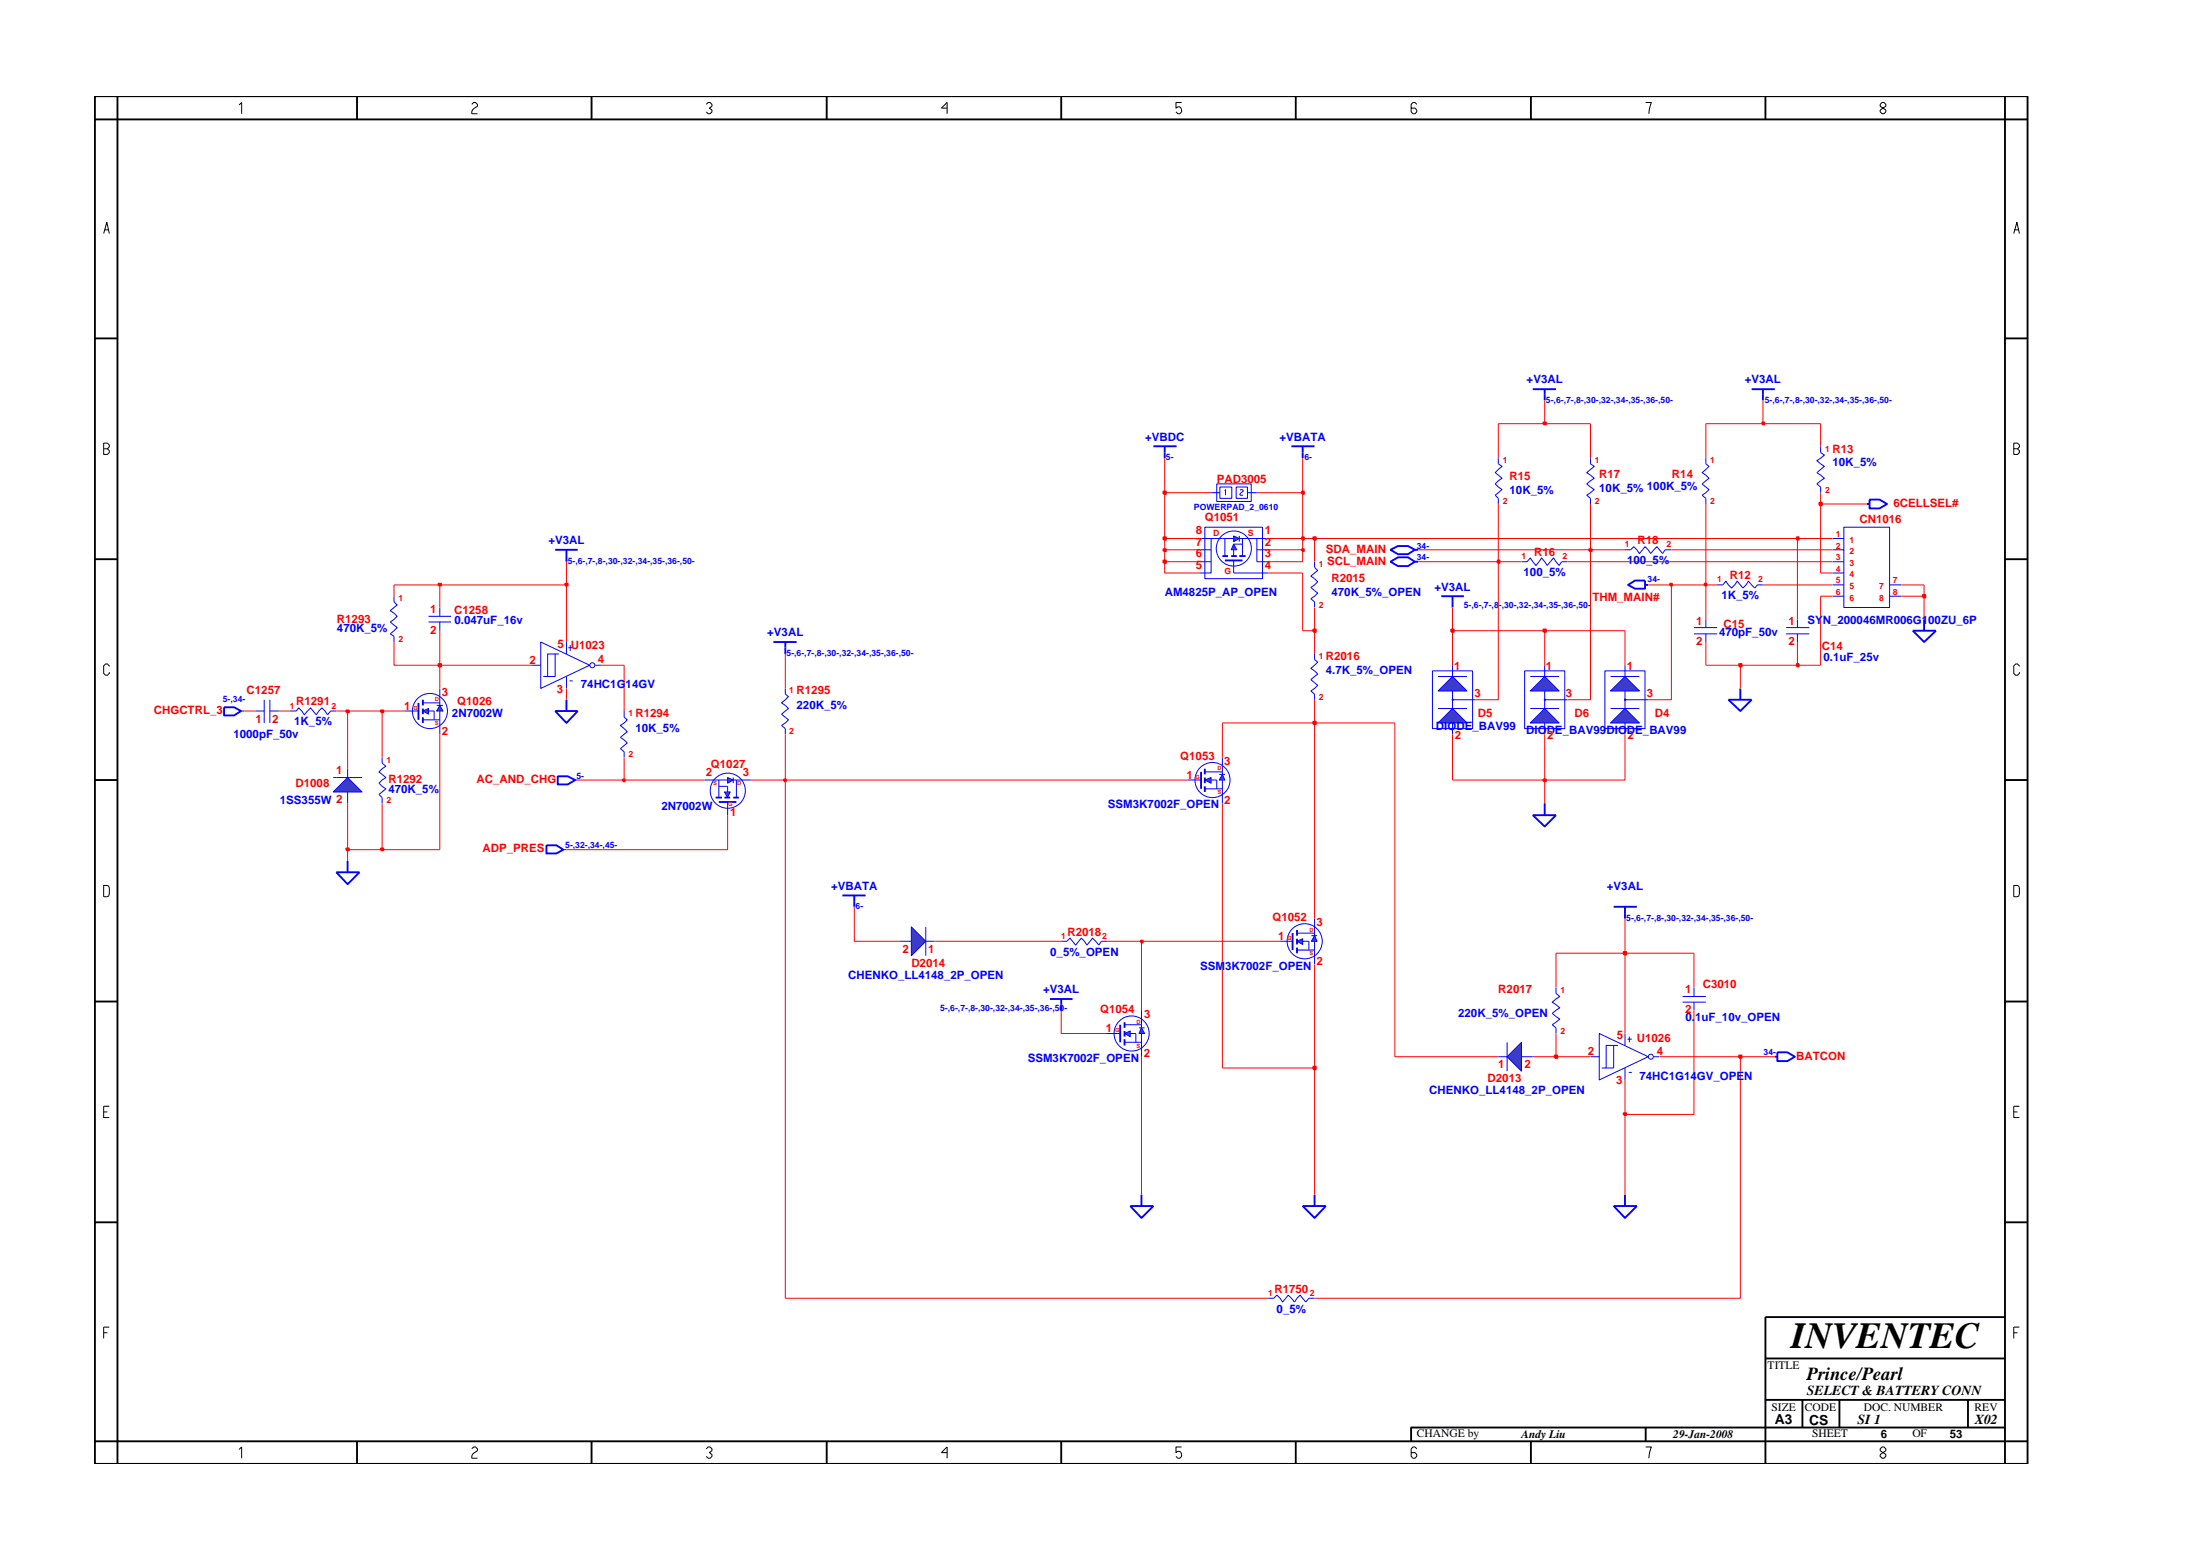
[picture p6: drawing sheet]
<svg xmlns="http://www.w3.org/2000/svg" width="297mm" height="210mm" viewBox="0 0 297 210" stroke-linecap="round" stroke-linejoin="round" font-family="sans-serif">
<path d="M247.4 74.2h1.5M247.4 77.3h1.5M247.4 72.7h1.5M247.4 75.8h1.5M247.4 78.9h1.5M248.9 71.1h6.2v10.9h-6.2zM255.1 78.9h1.6M247.4 80.5h1.5M255.1 80.5h1.6M98.2 108.2v1.8M171.2 175.2h.8l.4-.4 .8 .9 .7-.9 .9 .9 .7-.9 .8 .9 .4-.5h.8" fill="none" stroke="#00f" stroke-width=".14"/>
<path d="M207 52.5h3.1M208.6 52.5v1.5M155.7 60.2h3.2M157.3 60.2v1.6M252.1 68h.3M252.4 67.4h1.4l1 .6-1 .6h-1.4zM194.6 80.5h3M196.1 80.5v1.5M97.1 108.2h2.3" fill="none" stroke="#00f" stroke-width=".25"/>
<path d="M98.2 104.9l.8 .4-.8 .4z" fill="#3c3cc8"/>
<path d="M98.2 104.9l.8 .4-.8 .4zM99 104.9v.8" fill="none" stroke="#00f" stroke-width=".14"/>
<path d="M97.8 106.9h.8l-.4 .7z" fill="#3c3cc8"/>
<g fill="none" stroke="#00f" stroke-width=".14">
<path d="M230.3 61.8v.8l.4 .3-.9 .9 .9 .7-.9 .8 .9 .8-.9 .7 .5 .5v.7M45 104.9h3.9M46.9 103.7v1.2M46.9 106.9v1.5M77.7 105.3h.3M95.1 105.3h3.1M97.1 106.1h1.1v.8M97.1 105.3v2.3M97.8 106.9h.8l-.4 .7zM99 105.3h2.4M99.4 105.3v2.3"/>
<circle cx="98.3" cy="106.7" r="2.37"/>
</g>
<path d="M75.3 104.8h1.4l1 .5-1 .6h-1.4zM96.6 107.6h.9M97.8 107.6h.8M99 107.6h.8" fill="none" stroke="#00f" stroke-width=".25"/>
<path d="M45 106.9l1.9-2 2 2z" fill="#3c3cc8"/>
<path d="M166.6 75.6v1.7M245.8 60.2v.9l.5 .3-1 .8 1 .7-1 .9 1 .7-1 .8 .5 .4v.8M32.5 96h.5M39.1 96h.9l.3-.5 .8 1 .8-1 .8 1 .8-1 .7 1 .4-.5h.8M228.7 85.5h3.1M228.7 84.7h3.1M230.3 83.6v1.1M230.3 85.5v1.1M45 106.9l1.9-2 2 2z" fill="none" stroke="#00f" stroke-width=".14"/>
<path d="M165.4 75.6h2.4M30.3 95.4h1.3l.9 .6-.9 .5h-1.3z" fill="none" stroke="#00f" stroke-width=".25"/>
<path d="M166.6 72.3l.7 .4-.7 .4z" fill="#3c3cc8"/>
<path d="M166.6 72.3l.7 .4-.7 .4zM167.3 72.3v.8" fill="none" stroke="#00f" stroke-width=".14"/>
<path d="M166.6 73.4l.4 .8h-.8z" fill="#3c3cc8"/>
<g fill="none" stroke="#00f" stroke-width=".14">
<path d="M161.9 74.2h1.6M161.9 75.8h1.6M161.9 72.7h4.7M162.7 71.1h7.8v7h-7.8zM163.5 72.7v4.6h-1.6M165.4 72.7v2.3M166.6 73.4h1.2M166.6 73.4l.4 .8h-.8zM166.6 74.2v.8M166.6 77.3h4.6M167.3 72.7h3.9M167.8 72.7v2.3"/>
<path d="M169.7 72.7v3.1h1.5M169.7 74.2h1.5M177.5 75.8v.8l.4 .4-.9 .8 .9 .7-.9 .8 .9 .7-.9 .8 .5 .4v.8M177.5 88.3v.7l.4 .4-.9 .8 .9 .8-.9 .7 .9 .8-.9 .7 .5 .5v.7M210.1 133.3v.8l.5 .4-1 .7 1 .8-1 .8 1 .7-1 .8 .5 .4v.8M215.9 139.5l6.6 3.1-6.6 3.1zM219.4 139.5v1.6M220 139.9v.8M227.2 134.5h3.1M227.2 135.2h3.1M228.7 133.3v1.2M228.7 135.2v1.1"/>
<path d="M202.3 142.6h1.2M203.5 140.7v3.9M205.4 142.6h1.6M214.7 142.6h1.2M217.9 141.1v3h-1M218.5 141.1h-1.6v3h-.6M219.4 144.1v1.6M219.7 140.2h.6M219.9 144.7h.4M223.3 142.6h.8"/>
<circle cx="166.6" cy="74" r="2.37"/>
<circle cx="222.9" cy="142.6" r=".34"/>
</g>
<path d="M165 75h.8M166.2 75h.8M167.3 75h.9" fill="none" stroke="#00f" stroke-width=".25"/>
<path d="M205.4 140.7v3.9l-1.9-2z" fill="#3c3cc8"/>
<path d="M172.8 127h1.7M205.4 140.7v3.9l-1.9-2z" fill="none" stroke="#00f" stroke-width=".14"/>
<path d="M174.5 125.9v2.3M217.9 122.4h3.1M219.4 122.4v1.6" fill="none" stroke="#00f" stroke-width=".25"/>
<path d="M177.5 126.3l.3 .7h-.7z" fill="#3c3cc8"/>
<path d="M177.1 126.3h.7M177.5 126.3l.3 .7h-.7z" fill="none" stroke="#00f" stroke-width=".14"/>
<path d="M175.1 127l.8-.3v.8z" fill="#3c3cc8"/>
<g fill="none" stroke="#00f" stroke-width=".14">
<path d="M160.4 105.3h1.8M175.1 127l.8-.3v.8zM175.1 128.2h2.4M175.1 125.9h2.4M175.9 127h.8v1.2M177.5 124v2.3M177.5 127v3.2"/>
<circle cx="176.2" cy="127" r="2.37"/>
</g>
<path d="M162.2 104.2v2.3M175.1 125.5v.8M175.1 126.7v.8M175.1 127.9v.7" fill="none" stroke="#00f" stroke-width=".25"/>
<path d="M165 104.5l.4 .8h-.8z" fill="#3c3cc8"/>
<path d="M164.6 104.5h.8M165 104.5l.4 .8h-.8z" fill="none" stroke="#00f" stroke-width=".14"/>
<path d="M162.7 105.3l.8-.4v.8z" fill="#3c3cc8"/>
<g fill="none" stroke="#00f" stroke-width=".14">
<path d="M162.7 105.3l.8-.4v.8zM162.7 106.5h2.3M162.7 104.2h2.3M163.5 105.3h.8v1.2M165 102.2v2.3M165 105.3v3.1M149.5 139.5h1.7"/>
<circle cx="163.7" cy="105.3" r="2.37"/>
</g>
<path d="M162.7 103.7v.8M162.7 104.9v.8M162.7 106.1v.8M151.2 138.3v2.4" fill="none" stroke="#00f" stroke-width=".25"/>
<path d="M154.1 138.7l.4 .8h-.7z" fill="#3c3cc8"/>
<path d="M153.8 138.7h.7M154.1 138.7l.4 .8h-.7z" fill="none" stroke="#00f" stroke-width=".14"/>
<path d="M151.8 139.5l.8-.4v.8z" fill="#3c3cc8"/>
<g fill="none" stroke="#00f" stroke-width=".14">
<path d="M121.5 127h1.5M125 125.1v3.9M125 127h1.2M143.3 127h.7l.5-.4 .7 .9 .8-.9 .8 .9 .7-.9 .9 .9 .3-.5h.8M151.8 139.5l.8-.4v.8zM151.8 138.3h2.3M152.6 139.5h.8v1.2M154.1 136.3v2.4M154.1 139.5v3.1M151.8 140.7h2.3"/>
<circle cx="152.8" cy="139.5" r="2.37"/>
</g>
<path d="M151.8 138v.7M151.8 139.1v.8M151.8 140.2v.9" fill="none" stroke="#00f" stroke-width=".25"/>
<path d="M123 125.1l2 1.9-2 2z" fill="#3c3cc8"/>
<path d="M163.5 66.5h1.2M164.3 65.3h4.6v2.4h-4.6zM164.7 65.7h1.6v1.6h-1.6zM165.4 66.2l.1-.1v.7M166.9 65.7h1.5v1.6h-1.5zM167.4 66.2l.2-.1 .2 .1v.1l-.4 .4v.1h.4M168.4 66.5h1.3M231.8 78.9h.8l.4-.5 .8 1 .8-1 .7 1 .8-1 .8 1 .4-.5h.7M106 92.9v.8l.5 .3-1 .9 1 .7-1 .8 1 .7-1 .8 .5 .4v.8M51.6 102.2v.8l.5 .4-.9 .8 .9 .7-.9 .8 .9 .8-.9 .7 .4 .4v.8M123 125.1l2 1.9-2 2z" fill="none" stroke="#00f" stroke-width=".14"/>
<g fill="none" stroke="#00f" stroke-width=".25">
<path d="M236.5 52.5h3.1M238 52.5v1.5M75 74.2h3M76.5 74.2v1.6M113.7 120.8h3.2M115.3 120.8v1.6M141.8 134.8h3M143.3 134.8v1.5M152.6 162.8h3.1l-1.6 1.6zM154.1 161.2v1.6M175.9 162.8h3.1l-1.5 1.6zM177.5 161.2v1.6"/>
<path d="M217.9 162.8h3.1l-1.6 1.6zM219.4 161.2v1.6"/>
</g>
<path d="M219.4 91.3l1.9 1.9h-3.8z" fill="#3c3cc8"/>
<path d="M217.5 91.3h3.8M219.4 91.3l1.9 1.9h-3.8zM219.4 89.8v1.5M219.4 93.2v1.2" fill="none" stroke="#00f" stroke-width=".14"/>
<path d="M219.4 95.6l1.9 2h-3.8z" fill="#3c3cc8"/>
<path d="M216.7 90.5h5.4v7.8h-5.4zM217.5 95.6h3.8M219.4 95.6l1.9 2h-3.8zM219.4 97.6v1.5M222.5 94.4h-3.1v1.2" fill="none" stroke="#00f" stroke-width=".14"/>
<circle cx="219.4" cy="94.4" r=".08" fill="#3c3cc8"/>
<g fill="none" stroke="#00f" stroke-width=".14">
<path d="M202.3 61.8v.8l.5 .3-.9 .9 .9 .7-.9 .8 .9 .8-.9 .7 .4 .5v.7M219.4 74.2h.8l.4-.4 .7 .9 .8-.9 .8 .9 .8-.9 .8 .9 .3-.5h.9M34.5 96h1.2M35.7 94.4v3.2M36.4 96h1.2M36.4 94.4v3.2M71.8 89.8h1.2M73 86.6l6.6 3.2-6.6 3.1zM75 88.3v3h-1.1M75.5 88.3h-1.6v3h-.6M76.5 86.6v1.7M76.5 91.3v1.6"/>
<path d="M76.7 87.4h.6M76.9 91.9h.4M77 87.1v.7M80.4 89.8h.7M241.2 84.7h3.1M241.2 85.5h3.1M242.7 83.6v1.1M242.7 85.5v1.1M76.1 114.7h.4"/>
<circle cx="80" cy="89.8" r=".34"/>
<circle cx="219.4" cy="94.4" r=".08"/>
</g>
<g fill="none" stroke="#00f" stroke-width=".25">
<path d="M187.7 75.8l1.1-.6h1.3l.9 .6-.9 .6h-1.3zM191 75.8h.5M219.8 78.9l1-.6h1.3v1.1h-1.3zM222.1 78.9h.4M75 96h3l-1.5 1.6zM76.5 94.4v1.6M233.4 94.4h3.1l-1.5 1.6zM235 92.9v1.5M258.3 85.1h3.1l-1.6 1.5zM259.8 83.6v1.5M45.4 117.7h3.1l-1.6 1.6zM46.9 116.2v1.5"/>
<path d="M73.8 114.1h1.3l1 .6-1 .5h-1.3zM207 110h3.1l-1.5 1.5zM208.6 108.4v1.6M239.6 142.6h.4M240 142h1.3l1 .6-1 .6h-1.3z"/>
</g>
<path d="M208.6 91.3l1.9 1.9h-3.9z" fill="#3c3cc8"/>
<path d="M206.6 91.3h3.9M208.6 91.3l1.9 1.9h-3.9zM208.6 89.8v1.5M208.6 93.2v1.2" fill="none" stroke="#00f" stroke-width=".14"/>
<path d="M208.6 95.6l1.9 2h-3.9z" fill="#3c3cc8"/>
<path d="M205.9 90.5h5.4v7.8h-5.4zM206.6 95.6h3.9M208.6 95.6l1.9 2h-3.9zM208.6 97.6v1.5M211.6 94.4h-3v1.2" fill="none" stroke="#00f" stroke-width=".14"/>
<circle cx="208.6" cy="94.4" r=".08" fill="#3c3cc8"/>
<g fill="none" stroke="#00f" stroke-width=".14">
<path d="M54.7 96h1.8"/>
<circle cx="208.6" cy="94.4" r=".08"/>
</g>
<path d="M174.4 60.2h3.1M175.9 60.2v1.6M56.5 94.9v2.2" fill="none" stroke="#00f" stroke-width=".25"/>
<path d="M59.4 95.2l.4 .8h-.8z" fill="#3c3cc8"/>
<path d="M59 95.2h.8M59.4 95.2l.4 .8h-.8z" fill="none" stroke="#00f" stroke-width=".14"/>
<path d="M57.1 96l.8-.4v.8z" fill="#3c3cc8"/>
<g fill="none" stroke="#00f" stroke-width=".14">
<path d="M57.1 94.9h2.3M57.1 96l.8-.4v.8zM57.1 97.1h2.3M57.9 96h.7v1.1M59.4 92.9v2.3M59.4 96v3.1"/>
<circle cx="58" cy="96" r="2.37"/>
</g>
<path d="M187.7 74.2l1.1-.5h1.3l.9 .5-.9 .6h-1.3zM191 74.2h.5M57.1 94.4v.8M57.1 95.6v.8M57.1 96.8v.8M104.4 86.6h3.2M106 86.6v1.7" fill="none" stroke="#00f" stroke-width=".25"/>
<path d="M196.1 91.3l2 1.9h-3.9z" fill="#3c3cc8"/>
<path d="M194.2 91.3h3.9M196.1 91.3l2 1.9h-3.9zM196.1 89.8v1.5M196.1 93.2v1.2" fill="none" stroke="#00f" stroke-width=".14"/>
<path d="M196.1 95.6l2 2h-3.9z" fill="#3c3cc8"/>
<path d="M193.4 90.5h5.4v7.8h-5.4zM194.2 95.6h3.9M196.1 95.6l2 2h-3.9zM196.1 97.6v1.5M199.2 94.4h-3.1v1.2" fill="none" stroke="#00f" stroke-width=".14"/>
<circle cx="196.1" cy="94.4" r=".08" fill="#3c3cc8"/>
<g fill="none" stroke="#00f" stroke-width=".14">
<path d="M205.4 75.8h.8l.4-.5 .8 1 .7-1 .8 1 .8-1 .8 1 .3-.5h.8M214.7 61.8v.8l.6 .3-1.1 .9 1.1 .7-1.1 .8 1.1 .8-1.1 .7 .5 .5v.7M53.2 80.5v.7l.4 .4-.9 .8 .9 .8-.9 .7 .9 .8-.9 .8 .5 .4v.7M57.9 83.2h3M57.9 83.9h3M59.4 82v1.2M59.4 83.9v1.2M84.3 96v.8l.4 .3-.9 .8 .9 .8-.9 .8 .9 .8-.9 .7 .5 .5v.7"/>
<circle cx="196.1" cy="94.4" r=".08"/>
</g>
<path d="M106 105.3v69.9h65.2M154.1 142.6v18.6M177.5 144.1v17.1M219.4 150.4v10.8M235 142.6v32.6h-57.5" fill="none" stroke="#f00" stroke-width=".14"/>
<path d="M219.2 150.2h.4v.3h-.4z" fill="#8e2323"/>
<path d="M219.2 150.2h.4v.3h-.4z" fill="none" stroke="#f00" stroke-width=".25"/>
<path d="M165 108.4v35.7h12.5M228.7 136.3v14.1h-9.3v-4.7" fill="none" stroke="#f00" stroke-width=".14"/>
<path d="M177.3 144h.4v.3h-.4z" fill="#8e2323"/>
<path d="M177.3 144h.4v.3h-.4z" fill="none" stroke="#f00" stroke-width=".25"/>
<path d="M188.3 97.6v45h14M177.5 130.2v13.9M207 142.6h3.1" fill="none" stroke="#f00" stroke-width=".14"/>
<path d="M209.9 142.4h.4v.4h-.4z" fill="#8e2323"/>
<path d="M209.9 142.4h.4v.4h-.4z" fill="none" stroke="#f00" stroke-width=".25"/>
<path d="M210.1 139.5v3.1h4.6M224.1 142.6h10.9" fill="none" stroke="#f00" stroke-width=".14"/>
<path d="M234.8 142.4h.3v.4h-.3z" fill="#8e2323"/>
<path d="M234.8 142.4h.3v.4h-.3z" fill="none" stroke="#f00" stroke-width=".25"/>
<path d="M143.3 136.3v3.2h6.2M154.1 127v9.3M210.1 133.3v-4.7h9.3v10.9M228.7 128.6v4.7M235 142.6h4.6" fill="none" stroke="#f00" stroke-width=".14"/>
<path d="M219.2 128.5h.4v.3h-.4z" fill="#8e2323"/>
<path d="M219.2 128.5h.4v.3h-.4z" fill="none" stroke="#f00" stroke-width=".25"/>
<path d="M115.3 122.4v4.6h6.2M126.2 127h17.1M149.5 127h4.6M219.4 124v4.6h9.3" fill="none" stroke="#f00" stroke-width=".14"/>
<path d="M154 126.9h.3v.3h-.3z" fill="#8e2323"/>
<path d="M154 126.9h.3v.3h-.3z" fill="none" stroke="#f00" stroke-width=".25"/>
<path d="M177.5 97.6v26.4M46.9 114.7v1.5M154.1 127h18.7" fill="none" stroke="#f00" stroke-width=".14"/>
<path d="M46.8 114.5h.3v.3h-.3z" fill="#8e2323"/>
<path d="M46.8 114.5h.3v.3h-.3z" fill="none" stroke="#f00" stroke-width=".25"/>
<path d="M46.9 108.4v6.3h4.7" fill="none" stroke="#f00" stroke-width=".14"/>
<path d="M51.4 114.5h.4v.3h-.4z" fill="#8e2323"/>
<path d="M51.4 114.5h.4v.3h-.4z" fill="none" stroke="#f00" stroke-width=".25"/>
<path d="M59.4 99.1v15.6h-7.8v-6.3M78 105.3h6.3M98.2 110v4.7h-21.7M208.6 105.3v3.1" fill="none" stroke="#f00" stroke-width=".14"/>
<path d="M84.1 105.2h.3v.2h-.3z" fill="#8e2323"/>
<path d="M84.1 105.2h.3v.2h-.3z" fill="none" stroke="#f00" stroke-width=".25"/>
<path d="M84.3 102.2v3.1h10.8M101.4 105.3h4.6" fill="none" stroke="#f00" stroke-width=".14"/>
<path d="M105.9 105.2h.2v.2h-.2z" fill="#8e2323"/>
<path d="M105.9 105.2h.2v.2h-.2z" fill="none" stroke="#f00" stroke-width=".25"/>
<path d="M106 99.1v6.2h54.4M196.1 99.1v6.2h12.5" fill="none" stroke="#f00" stroke-width=".14"/>
<path d="M208.4 105.2h.3v.2h-.3z" fill="#8e2323"/>
<path d="M208.4 105.2h.3v.2h-.3z" fill="none" stroke="#f00" stroke-width=".25"/>
<path d="M46.9 96v7.7M51.6 96v6.2M177.5 97.6h-12.5v4.6M208.6 99.1v6.2h10.8v-6.2" fill="none" stroke="#f00" stroke-width=".14"/>
<path d="M177.3 97.4h.4v.3h-.4z" fill="#8e2323"/>
<path d="M177.3 97.4h.4v.3h-.4z" fill="none" stroke="#f00" stroke-width=".25"/>
<path d="M33 96h1.5M37.6 96h1.5M45.4 96h1.5M177.5 94.4v3.2h10.8" fill="none" stroke="#f00" stroke-width=".14"/>
<path d="M46.8 95.9h.3v.2h-.3z" fill="#8e2323"/>
<path d="M46.8 95.9h.3v.2h-.3z" fill="none" stroke="#f00" stroke-width=".25"/>
<path d="M46.9 96h4.7" fill="none" stroke="#f00" stroke-width=".14"/>
<path d="M51.4 95.9h.4v.2h-.4z" fill="#8e2323"/>
<path d="M51.4 95.9h.4v.2h-.4z" fill="none" stroke="#f00" stroke-width=".25"/>
<path d="M202.3 75.8v18.6h-3.1M214.7 74.2v20.2h-3.1M225.7 78.9v15.5h-3.2M51.6 96h3.1M53.2 86.6v3.2h6.2v3.1M76.5 92.9v1.5M84.3 89.8v6.2M106 88.3v4.6M235 89.8v3.1" fill="none" stroke="#f00" stroke-width=".14"/>
<path d="M59.2 89.6h.3v.3h-.3z" fill="#8e2323"/>
<path d="M59.2 89.6h.3v.3h-.3z" fill="none" stroke="#f00" stroke-width=".25"/>
<path d="M59.4 85.1v4.7h12.4M81.1 89.8h3.2M196.1 85.1v4.7M208.6 85.1v4.7M219.4 85.1v4.7M230.3 86.6v3.2h4.7" fill="none" stroke="#f00" stroke-width=".14"/>
<path d="M234.8 89.6h.3v.3h-.3z" fill="#8e2323"/>
<path d="M234.8 89.6h.3v.3h-.3z" fill="none" stroke="#f00" stroke-width=".25"/>
<path d="M235 89.8h7.7" fill="none" stroke="#f00" stroke-width=".14"/>
<path d="M242.6 89.6h.3v.3h-.3z" fill="#8e2323"/>
<path d="M242.6 89.6h.3v.3h-.3z" fill="none" stroke="#f00" stroke-width=".25"/>
<path d="M76.5 78.9v7.7M175.9 77.3v7.8h1.6v3.2M245.8 80.5v9.3h-3.1v-3.2" fill="none" stroke="#f00" stroke-width=".14"/>
<path d="M177.3 84.9h.4v.4h-.4z" fill="#8e2323"/>
<path d="M177.3 84.9h.4v.4h-.4z" fill="none" stroke="#f00" stroke-width=".25"/>
<path d="M177.5 82v3.1" fill="none" stroke="#f00" stroke-width=".14"/>
<path d="M195.9 84.9h.4v.4h-.4z" fill="#8e2323"/>
<path d="M195.9 84.9h.4v.4h-.4z" fill="none" stroke="#f00" stroke-width=".25"/>
<path d="M196.1 82v3.1h12.5" fill="none" stroke="#f00" stroke-width=".14"/>
<path d="M208.4 84.9h.3v.4h-.3z" fill="#8e2323"/>
<path d="M208.4 84.9h.3v.4h-.3z" fill="none" stroke="#f00" stroke-width=".25"/>
<path d="M53.2 78.9v1.6M59.4 78.9v3.1M230.3 78.9v4.7M242.7 72.7v10.9M208.6 85.1h10.8M245.8 80.5h1.6M256.7 80.5h3.1v3.1" fill="none" stroke="#f00" stroke-width=".14"/>
<path d="M259.6 80.3h.4v.3h-.4z" fill="#8e2323"/>
<path d="M259.6 80.3h.4v.3h-.4z" fill="none" stroke="#f00" stroke-width=".25"/>
<path d="M53.2 78.9h6.2M259.8 78.9v1.6" fill="none" stroke="#f00" stroke-width=".14"/>
<path d="M59.2 78.8h.3v.2h-.3z" fill="#8e2323"/>
<path d="M59.2 78.8h.3v.2h-.3z" fill="none" stroke="#f00" stroke-width=".25"/>
<path d="M59.4 78.9h17.1" fill="none" stroke="#f00" stroke-width=".14"/>
<path d="M76.3 78.8h.4v.2h-.4z" fill="#8e2323"/>
<path d="M76.3 78.8h.4v.2h-.4z" fill="none" stroke="#f00" stroke-width=".25"/>
<path d="M76.5 75.8v3.1M222.5 78.9h3.2" fill="none" stroke="#f00" stroke-width=".14"/>
<path d="M225.5 78.8h.2v.2h-.2z" fill="#8e2323"/>
<path d="M225.5 78.8h.2v.2h-.2z" fill="none" stroke="#f00" stroke-width=".25"/>
<path d="M225.7 78.9h4.6" fill="none" stroke="#f00" stroke-width=".14"/>
<path d="M230.2 78.8h.2v.2h-.2z" fill="#8e2323"/>
<path d="M230.2 78.8h.2v.2h-.2z" fill="none" stroke="#f00" stroke-width=".25"/>
<path d="M157.3 75.8v1.5h4.6M171.2 77.3h4.7M230.3 68v10.9h1.5M238 78.9h9.4M245.8 68v9.3h1.6M256.7 78.9h3.1" fill="none" stroke="#f00" stroke-width=".14"/>
<path d="M157.1 75.6h.3v.4h-.3z" fill="#8e2323"/>
<path d="M157.1 75.6h.3v.4h-.3z" fill="none" stroke="#f00" stroke-width=".25"/>
<path d="M157.3 74.2v1.6h4.6M175.9 74.2v1.6h-4.7M177.5 72.7v3.1M191.5 75.8h10.8" fill="none" stroke="#f00" stroke-width=".14"/>
<path d="M202.2 75.6h.3v.4h-.3z" fill="#8e2323"/>
<path d="M202.2 75.6h.3v.4h-.3z" fill="none" stroke="#f00" stroke-width=".25"/>
<path d="M202.3 68v7.8h3.1M211.6 75.8h35.8" fill="none" stroke="#f00" stroke-width=".14"/>
<path d="M157.1 74.1h.3v.3h-.3z" fill="#8e2323"/>
<path d="M157.1 74.1h.3v.3h-.3z" fill="none" stroke="#f00" stroke-width=".25"/>
<path d="M157.3 72.7v1.5h4.6M171.2 74.2h4.7" fill="none" stroke="#f00" stroke-width=".14"/>
<path d="M175.8 74.1h.3v.3h-.3z" fill="#8e2323"/>
<path d="M175.8 74.1h.3v.3h-.3z" fill="none" stroke="#f00" stroke-width=".25"/>
<path d="M175.9 72.7v1.5M191.5 74.2h23.2" fill="none" stroke="#f00" stroke-width=".14"/>
<path d="M214.6 74.1h.3v.3h-.3z" fill="#8e2323"/>
<path d="M214.6 74.1h.3v.3h-.3z" fill="none" stroke="#f00" stroke-width=".25"/>
<path d="M214.7 68v6.2h4.7M225.7 74.2h21.7" fill="none" stroke="#f00" stroke-width=".14"/>
<path d="M157.1 72.5h.3v.3h-.3z" fill="#8e2323"/>
<path d="M157.1 72.5h.3v.3h-.3z" fill="none" stroke="#f00" stroke-width=".25"/>
<path d="M157.3 66.5v6.2h4.6M171.2 72.7h4.7" fill="none" stroke="#f00" stroke-width=".14"/>
<path d="M175.8 72.5h.3v.3h-.3z" fill="#8e2323"/>
<path d="M175.8 72.5h.3v.3h-.3z" fill="none" stroke="#f00" stroke-width=".25"/>
<path d="M175.9 66.5v6.2h1.6" fill="none" stroke="#f00" stroke-width=".14"/>
<path d="M177.3 72.5h.4v.3h-.4z" fill="#8e2323"/>
<path d="M177.3 72.5h.4v.3h-.4z" fill="none" stroke="#f00" stroke-width=".25"/>
<path d="M177.5 72.7h65.2" fill="none" stroke="#f00" stroke-width=".14"/>
<path d="M242.6 72.5h.3v.3h-.3z" fill="#8e2323"/>
<path d="M242.6 72.5h.3v.3h-.3z" fill="none" stroke="#f00" stroke-width=".25"/>
<path d="M242.7 72.7h4.7" fill="none" stroke="#f00" stroke-width=".14"/>
<path d="M245.6 67.8h.4v.4h-.4z" fill="#8e2323"/>
<path d="M245.6 67.8h.4v.4h-.4z" fill="none" stroke="#f00" stroke-width=".25"/>
<path d="M245.8 66.5v1.5h6.3" fill="none" stroke="#f00" stroke-width=".14"/>
<path d="M157.1 66.3h.3v.4h-.3z" fill="#8e2323"/>
<path d="M157.1 66.3h.3v.4h-.3z" fill="none" stroke="#f00" stroke-width=".25"/>
<path d="M157.3 61.8v4.7h6.2M169.7 66.5h6.2" fill="none" stroke="#f00" stroke-width=".14"/>
<path d="M175.8 66.3h.3v.4h-.3z" fill="#8e2323"/>
<path d="M175.8 66.3h.3v.4h-.3z" fill="none" stroke="#f00" stroke-width=".25"/>
<path d="M208.6 57.2h-6.3v4.6M214.7 57.2v4.6M230.3 57.2v4.6M245.8 57.2v3M175.9 61.8v4.7" fill="none" stroke="#f00" stroke-width=".14"/>
<path d="M208.4 57h.3v.3h-.3z" fill="#8e2323"/>
<path d="M208.4 57h.3v.3h-.3z" fill="none" stroke="#f00" stroke-width=".25"/>
<path d="M208.6 54v3.2h6.1M230.3 57.2h7.7" fill="none" stroke="#f00" stroke-width=".14"/>
<path d="M237.9 57h.3v.3h-.3z" fill="#8e2323"/>
<path d="M237.9 57h.3v.3h-.3z" fill="none" stroke="#f00" stroke-width=".25"/>
<path d="M238 54v3.2h7.8" fill="none" stroke="#f00" stroke-width=".14"/>
<g fill="none" stroke="#000" stroke-width=".25">
<path d="M12.8 13h261v184.6h-261zM15.9 13v184.6M48.2 13v3.1M79.9 13v3.1M111.6 13v3.1M143.3 13v3.1M174.9 13v3.1M206.7 13v3.1M238.4 13v3.1M270.7 13v184.6M273.8 16.1h-261M12.8 45.7h3.1"/>
<path d="M270.7 45.7h3.1M12.8 75.5h3.1M270.7 75.5h3.1M12.8 105.3h3.1M270.7 105.3h3.1M12.8 135.2h3.1M270.7 135.2h3.1M12.8 165h3.1M270.7 177.7h-32.3v19.9M270.7 165h3.1M48.2 194.5v3.1M79.9 194.5v3.1"/>
<path d="M111.6 194.5v3.1M143.3 194.5v3.1M174.9 194.5v3.1M206.7 194.5v3.1M222.2 192.6v1.9M238.4 183.3h32.3M238.4 188.9h32.3M243.4 188.9v3.7M248.4 188.9v3.7M265.7 188.9v3.7M270.7 192.6h-80.2v1.9M273.8 194.5h-261"/>
</g>
<g fill="none" stroke="#000" stroke-width=".14">
<path d="M32.3 14.2l.3-.4v1.6M63.7 14.1l.3-.3h.2l.3 .3v.2l-.7 .5-.1 .6h.8M95.4 14.1l.2-.3h.3l.2 .3v.2l-.3 .3 .3 .2v.3l-.2 .3h-.3l-.2-.3M127.9 14.6h-.8l.8-.8v1.6M159.5 13.8h-.7v.8l.2-.2a.5 .5 0 0 1 .5 .7l-.2 .3h-.3l-.2-.3M191.3 14.1l-.3-.3h-.2l-.3 .3v1l.3 .3h.2l.3-.3v-.3l-.3-.2h-.5M222.2 13.8h.8l-.4 1.6M254.1 13.8l-.2 .3v.2l.7 .5v.3l-.2 .3h-.3l-.2-.3v-.3l.7-.5v-.2l-.2-.3zM14 31.5l.4-1.5 .4 1.5M14.1 31h.6M271.9 31.5l.4-1.5 .4 1.5M272 31h.6"/>
<path d="M14 59.8h.5l.3 .3v.2l-.3 .3 .3 .2v.3l-.3 .2h-.5zM271.9 59.8h.5l.3 .3v.2l-.3 .3 .3 .2v.3l-.3 .2h-.5zM14 60.6h.5M271.9 60.6h.5M14.8 89.9l-.3-.3h-.2l-.3 .3v1l.3 .2h.2l.3-.2v-.2M272.7 89.9l-.3-.3h-.3l-.2 .3v1l.2 .2h.3l.3-.2v-.2M14 119.5l.7 .1 .1 .2-.1 1.1-.7 .1zM271.9 119.5l.7 .1 .1 .2-.1 1.1-.7 .1zM14 150.1h.5M14.8 149.3h-.8v1.5h.8M271.9 150.1h.5M272.7 149.3h-.8v1.5h.8"/>
<path d="M14 179.9h.5M14.8 179.1h-.8v1.5M271.9 179.9h.5M272.7 179.1h-.8v1.5M32.3 195.6l.3-.3v1.5M63.7 195.5l.3-.2h.2l.3 .2v.3l-.7 .5-.1 .2v.3h.8M95.4 195.5l.2-.2h.3l.2 .2v.3l-.3 .2 .3 .3v.2l-.2 .3h-.3l-.2-.3M127.9 196h-.8l.8-.7v1.5M159.5 195.3h-.7v.7l.2-.1a.5 .5 0 0 1 .5 .6l-.2 .3h-.3l-.2-.3M191.3 195.5l-.3-.2h-.2l-.3 .2v1l.3 .3h.2l.3-.3v-.2l-.3-.3h-.5M222.2 195.3h.8l-.4 1.5M254.1 195.3l-.2 .2v.3l.7 .5v.2l-.2 .3h-.3l-.2-.3v-.2l.7-.5v-.3l-.2-.2z"/>
</g>
<text font-size="5" x="241.8" y="182">INVENTEC</text>
<text font-size="2.5" x="244" y="186.3">Prince/Pearl</text>
<g font-size="1.9">
<text x="244" y="188.2">SELECT &amp; BATTERY CONN</text>
<text x="239.6" y="192.2">A3</text>
<text x="244.3" y="192.3">CS</text>
<text x="250.8" y="192.2">SI 1</text>
<text x="266.6" y="192.2">X02</text>
</g>
<g font-size="1.6" fill="#00f">
<text x="206.1" y="51.7">+V3AL</text>
<text x="235.6" y="51.7">+V3AL</text>
<text x="154.6" y="59.5">+VBDC</text>
<text x="172.8" y="59.5">+VBATA</text>
<text x="247.4" y="62.9">10K_5%</text>
<text x="203.8" y="66.7">10K_5%</text>
<text x="215.9" y="66.4">10K_5% 100K_5%</text>
<text x="74" y="73.4">+V3AL</text>
<text x="205.7" y="77.8">100_5%</text>
<text x="219.7" y="76.1">100_5%</text>
<text x="157.3" y="80.5">AM4825P_AP_OPEN</text>
<text x="179.8" y="80.5">470K_5%_OPEN</text>
<text x="193.7" y="79.7">+V3AL</text>
<text x="232.4" y="80.8">1K_5%</text>
<text x="45.5" y="85.3">470K_5%</text>
<text x="61.4" y="84.2">0.047uF_16v</text>
<text x="103.6" y="85.9">+V3AL</text>
<text x="232.1" y="85.9">470pF_50v</text>
<text x="244" y="84.2">SYN_200046MR006G100ZU_6P</text>
<text x="246.2" y="89.2">0.1uF_25v</text>
<text x="78.4" y="92.9">74HC1G14GV</text>
<text x="107.6" y="95.6">220K_5%</text>
<text x="179" y="91">4.7K_5%_OPEN</text>
<text x="31.5" y="99.6">1000pF_50v</text>
<text x="39.7" y="97.9">1K_5%</text>
<text x="61" y="96.8">2N7002W</text>
<text x="85.8" y="98.7">10K_5%</text>
<text x="193.9" y="98.6">DIODE_BAV99</text>
<text x="206.1" y="99">DIODE_BAV99DIODE_BAV99</text>
<text x="52.4" y="107">470K_5%</text>
<text x="37.8" y="108.5">1SS355W 2</text>
<text x="89.3" y="109.3">2N7002W</text>
<text x="149.6" y="109.1">SSM3K7002F_OPEN</text>
<text x="112.2" y="120.1">+VBATA</text>
<text x="217" y="120.1">+V3AL</text>
<text x="141.8" y="129">0_5%_OPEN</text>
<text x="162" y="130.8">SSM3K7002F_OPEN</text>
<text x="114.5" y="132.1">CHENKO_LL4148_2P_OPEN</text>
<text x="140.8" y="134.1">+V3AL</text>
<text x="196.9" y="137.2">220K_5%_OPEN</text>
<text x="227.6" y="137.8">0.1uF_10v_OPEN</text>
<text x="138.8" y="143.3">SSM3K7002F_OPEN</text>
<text x="193" y="147.7">CHENKO_LL4148_2P_OPEN</text>
<text x="221.3" y="145.7">74HC1G14GV_OPEN</text>
<text x="172.4" y="177.2">0_5%</text>
</g>
<g font-size="1.6" fill="#f00">
<text x="164.3" y="65.1">PAD3005</text>
<text x="203.8" y="64.7">R15</text>
<text x="215.9" y="64.5">R17</text>
<text x="225.7" y="64.5">R14</text>
<text x="247.4" y="61.1">R13</text>
<text x="162.7" y="70.4">Q1051</text>
<text x="251.1" y="70.6">CN1016</text>
<text x="255.6" y="68.4">6CELLSEL#</text>
<text x="161.5" y="72.1">8</text>
<text x="161.5" y="73.7">7</text>
<text x="161.5" y="75.2">6</text>
<text x="161.5" y="76.8">5</text>
<text x="170.8" y="73.7">2</text>
<text x="170.8" y="75.2">3</text>
<text x="170.8" y="76.8">4</text>
<text x="170.8" y="72.1">1</text>
<text x="179" y="74.6">SDA_MAIN</text>
<text x="179.2" y="76.2">SCL_MAIN</text>
<text x="207.1" y="75">R16</text>
<text x="221.1" y="73.4">R18</text>
<text x="58.1" y="82.7">1</text>
<text x="61.3" y="82.8">C1258</text>
<text x="179.8" y="78.5">R2015</text>
<text x="215" y="81">THM_MAIN#</text>
<text x="233.6" y="78.1">R12</text>
<text x="45.5" y="84">R1293</text>
<text x="58.1" y="85.5">2</text>
<text x="71.5" y="89.6">2</text>
<text x="75.3" y="87.4">5 U1023</text>
<text x="80.7" y="89.5">4</text>
<text x="179" y="89">R2016</text>
<text x="229" y="84.4">1</text>
<text x="229" y="87">2</text>
<text x="232.7" y="84.7">C15</text>
<text x="241.5" y="84.4">1</text>
<text x="241.5" y="87">2</text>
<text x="246" y="87.7">C14</text>
<text x="33.3" y="93.6">C1257</text>
<text x="40" y="95.2">R1291</text>
<text x="54.6" y="95.8">1</text>
<text x="59.6" y="93.9">3</text>
<text x="61.7" y="95.2">Q1026</text>
<text x="75.2" y="93.5">3</text>
<text x="107.6" y="93.7">R1295</text>
<text x="196.4" y="90.4">1</text>
<text x="199.1" y="94">3</text>
<text x="208.7" y="90.4">1</text>
<text x="211.4" y="94">3</text>
<text x="219.6" y="90.4">1</text>
<text x="222.3" y="94">3</text>
<text x="20.8" y="96.4">CHGCTRL_3</text>
<text x="34.5" y="97.6">1</text>
<text x="36.8" y="97.6">2</text>
<text x="59.6" y="99.2">2</text>
<text x="85.8" y="96.8">R1294</text>
<text x="196.4" y="99.7">2</text>
<text x="199.5" y="96.8">D5</text>
<text x="208.9" y="99.7">2</text>
<text x="212.6" y="96.8">D6</text>
<text x="219.7" y="99.7">2</text>
<text x="223.4" y="96.8">D4</text>
<text x="39.9" y="106.2">D1008</text>
<text x="45.4" y="104.5">1</text>
<text x="52.4" y="105.7">R1292</text>
<text x="64.3" y="105.7">AC_AND_CHG</text>
<text x="95.3" y="104.7">2</text>
<text x="96" y="103.6">Q1027</text>
<text x="100.3" y="104.7">3</text>
<text x="159.4" y="102.6">Q1053</text>
<text x="160.2" y="105.1">1</text>
<text x="165.3" y="103.2">3</text>
<text x="98.6" y="110.2">1</text>
<text x="165.3" y="108.5">2</text>
<text x="65.1" y="115">ADP_PRES</text>
<text x="171.8" y="124.3">Q1052</text>
<text x="177.7" y="125">3</text>
<text x="121.8" y="128.6">2</text>
<text x="123" y="130.6">D2014</text>
<text x="125.3" y="128.6">1</text>
<text x="144.1" y="126.3">R2018</text>
<text x="172.6" y="126.9">1</text>
<text x="177.7" y="130.2">2</text>
<text x="148.5" y="136.8">Q1054</text>
<text x="154.5" y="137.4">3</text>
<text x="202.3" y="134.1">R2017</text>
<text x="227.5" y="134.1">1</text>
<text x="227.5" y="136.7">2</text>
<text x="229.9" y="133.3">C3010</text>
<text x="149.3" y="139.3">1</text>
<text x="154.5" y="142.7">2</text>
<text x="214.4" y="142.4">2</text>
<text x="218.3" y="140.2">5</text>
<text x="221" y="140.7">U1026</text>
<text x="223.7" y="142.4">4</text>
<text x="242.5" y="143">BATCON</text>
<text x="200.9" y="146.1">D2013</text>
<text x="202.3" y="144.1">1</text>
<text x="205.9" y="144.1">2</text>
<text x="218.2" y="146.2">3</text>
<text x="172.1" y="174.4">R1750</text>
</g>
<g font-size="1.6">
<text x="238.7" y="184.8">TITLE</text>
<text x="239.2" y="190.4">SIZE</text>
<text x="243.7" y="190.4">CODE</text>
<text x="251.6" y="190.4">DOC. NUMBER</text>
<text x="266.6" y="190.4">REV</text>
<text x="191.3" y="193.9">CHANGE by</text>
<text x="205.4" y="194.1">Andy Liu</text>
<text x="225.9" y="194.1">29-Jan-2008</text>
<text x="244.7" y="193.9">SHEET</text>
<text x="253.9" y="194.1">6</text>
<text x="258.2" y="193.9">OF</text>
<text x="263.3" y="194.1">53</text>
</g>
<g font-size="1.2" fill="#00f">
<text x="208.7" y="54.3">5-,6-,7-,8-,30-,32-,34-,35-,36-,50-</text>
<text x="238.3" y="54.3">5-,6-,7-,8-,30-,32-,34-,35-,36-,50-</text>
<text x="157.4" y="62.1">5-</text>
<text x="176.1" y="62.1">6-</text>
<text x="161.2" y="68.8">POWERPAD_2_0610</text>
<text x="76.7" y="76.1">5-,6-,7-,8-,30-,32-,34-,35-,36-,50-</text>
<text x="191.3" y="74">34-</text>
<text x="191.3" y="75.6">34-</text>
<text x="197.6" y="82.1">5-,6-,7-,8-,30-,32-,34-,35-,36-,50-</text>
<text x="222.5" y="78.5">34-</text>
<text x="106.2" y="88.5">5-,6-,7-,8-,30-,32-,34-,35-,36-,50-</text>
<text x="30.1" y="94.8">5-,34-</text>
<text x="77.8" y="105.1">5-</text>
<text x="76.3" y="114.4">5-,32-,34-,45-</text>
<text x="115.5" y="122.7">6-</text>
<text x="219.6" y="124.3">5-,6-,7-,8-,30-,32-,34-,35-,36-,50-</text>
<text x="126.9" y="136.5">5-,6-,7-,8-,30-,32-,34-,35-,36-,50-</text>
<text x="238.1" y="142.4">34-</text>
</g>
<g font-size="1.2" fill="#f00">
<text x="202.9" y="62.5">1</text>
<text x="215.3" y="62.5">1</text>
<text x="230.9" y="62.5">1</text>
<text x="246.4" y="60.9">1</text>
<text x="202.9" y="68">2</text>
<text x="215.3" y="68">2</text>
<text x="230.9" y="68">2</text>
<text x="246.4" y="66.5">2</text>
<text x="163.8" y="72.3">D</text>
<text x="165.3" y="77.4">G</text>
<text x="168.5" y="72.3">S</text>
<text x="178.1" y="76.5">1</text>
<text x="205.4" y="75.4">1</text>
<text x="211" y="75.4">2</text>
<text x="219.4" y="73.9">1</text>
<text x="225" y="73.9">2</text>
<text x="247.9" y="72.5">1</text>
<text x="247.9" y="74">2</text>
<text x="247.9" y="75.6">3</text>
<text x="247.9" y="77.2">4</text>
<text x="249.7" y="73.3">1</text>
<text x="249.7" y="74.8">2</text>
<text x="249.7" y="76.4">3</text>
<text x="249.7" y="77.9">4</text>
<text x="53.8" y="81.2">1</text>
<text x="178.1" y="82">2</text>
<text x="231.8" y="78.5">1</text>
<text x="237.4" y="78.5">2</text>
<text x="247.9" y="78.7">5</text>
<text x="247.9" y="80.3">6</text>
<text x="249.7" y="79.4">5</text>
<text x="249.7" y="81.1">6</text>
<text x="253.7" y="79.4">7</text>
<text x="253.7" y="81.1">8</text>
<text x="255.6" y="78.7">7</text>
<text x="255.6" y="80.3">8</text>
<text x="53.8" y="86.6">2</text>
<text x="178.1" y="88.9">1</text>
<text x="39.1" y="95.6">1</text>
<text x="44.8" y="95.6">2</text>
<text x="106.5" y="93.5">1</text>
<text x="178.1" y="94.4">2</text>
<text x="84.9" y="96.7">1</text>
<text x="106.5" y="99.1">2</text>
<text x="52.2" y="102.9">1</text>
<text x="84.9" y="102.2">2</text>
<text x="52.2" y="108.4">2</text>
<text x="143.3" y="126.7">1</text>
<text x="148.8" y="126.7">2</text>
<text x="210.7" y="134">1</text>
<text x="210.7" y="139.5">2</text>
<text x="171.2" y="174.9">1</text>
<text x="176.8" y="174.9">2</text>
</g>
<g font-size=".8" fill="#f00">
<text x="55.8" y="95.8">G</text>
<text x="58.7" y="94.6">D</text>
<text x="58.7" y="97.9">S</text>
<text x="96.3" y="106">S</text>
<text x="99.5" y="106">D</text>
<text x="161.4" y="105.1">G</text>
<text x="164.4" y="107.2">S</text>
<text x="164.4" y="104">D</text>
<text x="98.3" y="108.8">G</text>
<text x="176.8" y="125.7">D</text>
<text x="173.8" y="126.9">G</text>
<text x="176.8" y="128.9">S</text>
<text x="150.6" y="139.3">G</text>
<text x="153.4" y="138.2">D</text>
<text x="153.4" y="141.4">S</text>
</g>
</svg>
